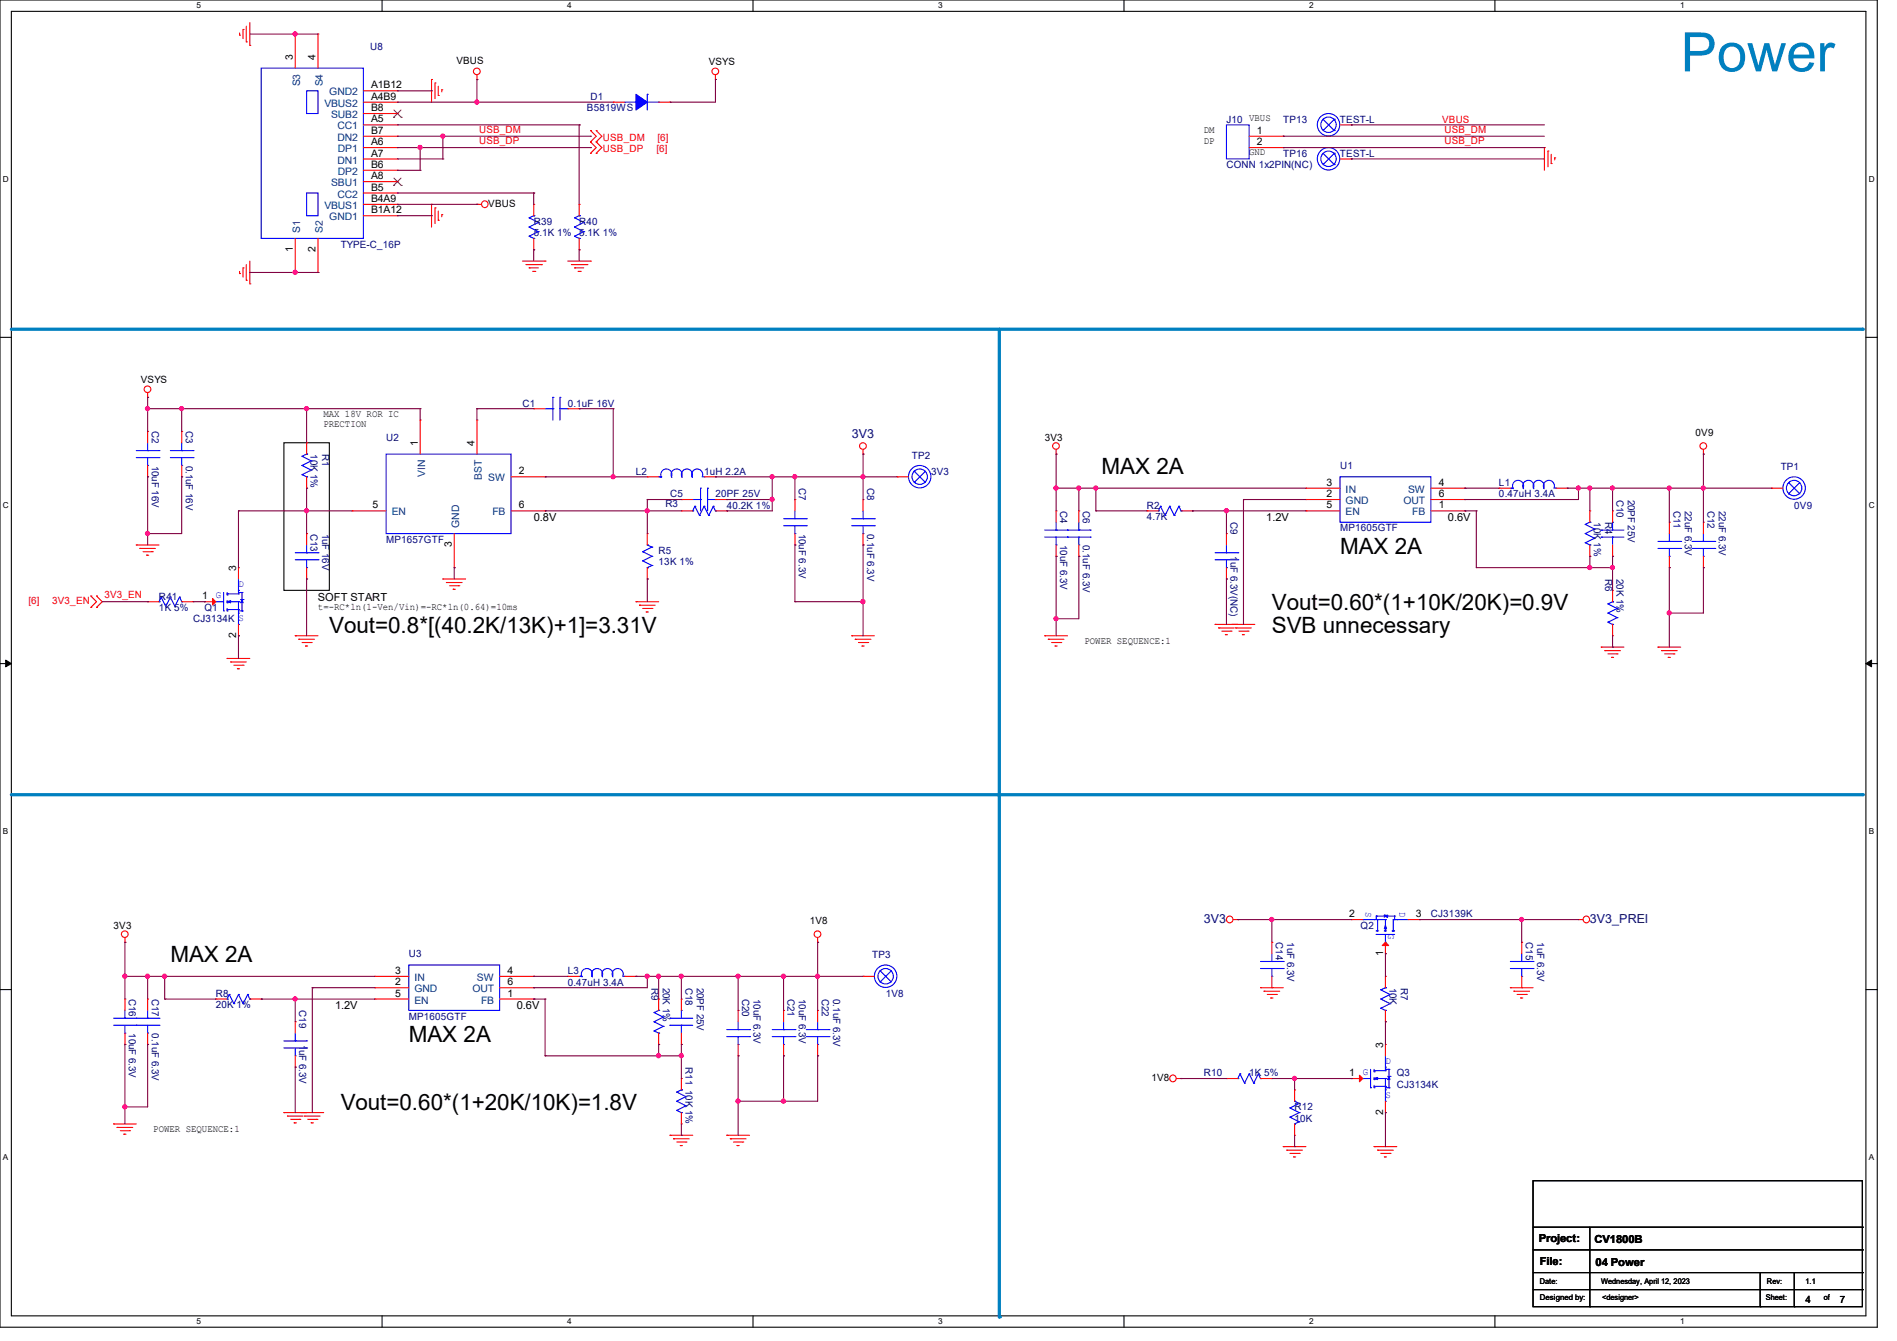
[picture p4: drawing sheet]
<svg xmlns="http://www.w3.org/2000/svg" width="297mm" height="210mm" viewBox="0 0 297 210" stroke-linecap="round" stroke-linejoin="round" font-family="sans-serif">
<path d="M0 0h293.9v207.9h-293.9zM1.8 1.8h290.3v204.3h-290.3z" fill="none" stroke="#000" stroke-width=".17"/>
<g fill="#fff">
<path d="M30.8 .2h.7v1.4h-.7z"/>
<path d="M30.8 206.2h.7v1.4h-.7z"/>
</g>
<path d="M59.8 0v1.8M59.8 206.1v1.8" fill="none" stroke="#000" stroke-width=".17"/>
<g fill="#fff">
<path d="M88.8 .2h.7v1.4h-.7z"/>
<path d="M88.8 206.2h.7v1.4h-.7z"/>
</g>
<path d="M117.9 0v1.8M117.9 206.1v1.8" fill="none" stroke="#000" stroke-width=".17"/>
<g fill="#fff">
<path d="M146.9 .2h.7v1.4h-.7z"/>
<path d="M146.9 206.2h.7v1.4h-.7z"/>
</g>
<path d="M176 0v1.8M176 206.1v1.8" fill="none" stroke="#000" stroke-width=".17"/>
<g fill="#fff">
<path d="M205 .2h.7v1.4h-.7z"/>
<path d="M205 206.2h.7v1.4h-.7z"/>
</g>
<path d="M234.1 0v1.8M234.1 206.1v1.8" fill="none" stroke="#000" stroke-width=".17"/>
<g fill="#fff">
<path d="M263.1 .2h.6v1.4h-.6z"/>
<path d="M263.1 206.2h.6v1.4h-.6z"/>
<path d="M.5 27.3h.9v1.4h-.9z"/>
<path d="M292.6 27.3h.9v1.4h-.9z"/>
<path d="M.5 78.4h.9v1.4h-.9z"/>
<path d="M292.6 78.4h.9v1.4h-.9z"/>
</g>
<path d="M0 52.8h1.8M292.1 52.8h1.8" fill="none" stroke="#000" stroke-width=".17"/>
<g fill="#fff">
<path d="M.5 129.5h.8v1.4h-.8z"/>
<path d="M292.6 129.5h.8v1.4h-.8z"/>
</g>
<path d="M0 103.9h1.8M292.1 103.9h1.8" fill="none" stroke="#000" stroke-width=".17"/>
<path d="M.9 103.4l.9 .5-.9 .5zM292.1 103.9l.9-.5v1z" fill="#000" stroke="#000" stroke-width=".16"/>
<g fill="#fff">
<path d="M.5 180.5h.8v1.4h-.8z"/>
<path d="M292.6 180.5h.8v1.4h-.8z"/>
</g>
<path d="M44.4 69.3h7.2v23.2h-7.2zM0 155h1.8M292.1 155h1.8" fill="none" stroke="#000" stroke-width=".17"/>
<path d="M1.8 51.6h289.8" fill="none" stroke="#0080c0" stroke-width=".51"/>
<circle cx="291.6" cy="51.6" r=".25" fill="#0080c0"/>
<path d="M1.8 124.5h289.8" fill="none" stroke="#0080c0" stroke-width=".51"/>
<circle cx="291.6" cy="124.5" r=".25" fill="#0080c0"/>
<path d="M156.5 51.6v154.6" fill="none" stroke="#0080c0" stroke-width=".51"/>
<circle cx="156.5" cy="206.2" r=".25" fill="#0080c0"/>
<g fill="none" stroke="#f00" stroke-width=".17">
<path d="M37.5 5.5h.1M37.5 5.2v.3M38.1 4.6h.1M38.1 4.6v1.5M38.6 6.6h.1M38.6 4.1v2.5M39.1 7.1h.1M39.1 3.6v3.5M46.2 5.3h.1M46.2 5.3v5.4M49.8 5.3h.1M49.8 5.3v5.4"/>
<path d="M56.9 19.6h5.3M56.9 17.8h5.3M56.9 16h5.3M56.9 14.2h5.3M62.2 19.6h.1M62.2 17.8h.1M62.2 16h.1M62.2 14.2h.1M67.6 12.4h.1M67.6 12.4v3.6M68.1 13h.1M68.1 13v2.5"/>
<path d="M68.6 14.9h.1M68.6 13.5v1.4M69.2 14.1h.1M69.2 14.1v.3M74.7 12.4h.1M74.7 11.7v.7M96 16h.1M96 16h1.8M103.1 16h1.8M104.9 16h.1M112 12.4h.1M112 11.7v.7"/>
<path d="M209.8 19.6h1.8M211.6 19.6h.1M46.2 37.3v5.4M49.8 37.3v5.4M56.9 32h5.3M56.9 33.8h5.3M56.9 30.2h5.3M56.9 28.4h5.3M56.9 26.7h5.3M56.9 24.9h5.3M56.9 23.1h5.3M56.9 21.3h5.3"/>
<path d="M62.2 33.8h.1M62.2 32h.1M62.2 30.2h.1M62.2 28.4h.1M62.2 26.7h.1M62.2 24.9h.1M62.2 23.1h.1M62.2 21.3h.1M67.6 32h.1M67.6 32v3.6M68.1 32.6h.1M68.1 32.6v2.4"/>
<path d="M68.6 34.5h.1M68.6 33.1v1.4M69.2 33.6h.1M69.2 33.6v.4M74.7 32h.1M74.7 32h.7M83.6 39.1h.1M83.6 32h.1M83.6 32v1.8M83.6 37.3v1.8M90.7 39.1h.1M90.7 32h.1"/>
<path d="M90.7 32v1.8M90.7 37.3v1.8M92.5 22.2h.1M92.5 24h.1M92.5 20.4h.1M92.5 22.2l.8 .9-.8 .9M92.5 20.4l.8 .9-.8 .9M93.3 22.2h.1M93.3 24h.1M93.3 20.4h.1M93.3 22.2l.9 .9-.9 .9M93.3 20.4l.9 .9-.9 .9"/>
<path d="M195.6 23.1h5.3M195.6 21.3h5.3M200.9 21.3h.1M200.9 23.1h.1M209.8 24.9h1.8M211.6 24.9h.1M241.8 23.1h.1M241.8 23.1v3.6M242.4 23.7h.1M242.4 23.7v2.4M242.9 25.6h.1M242.9 24.2v1.4"/>
<path d="M243.4 24.7h.1M243.4 24.7v.4M37.5 42.8h.1M37.5 42.5v.3M38.1 42h.1M38.1 42v1.4M38.6 43.9h.1M38.6 41.4v2.5M39.1 44.4h.1M39.1 40.9v3.5M46.2 42.7h.1M49.8 42.7h.1"/>
<path d="M81.8 40.9h3.5M82.3 41.4h2.5M82.8 42h.1M82.8 42h1.5M83.4 42.5h.3M83.7 42.5h.1M84.8 41.4h.1M85.3 40.9h.1M88.9 40.9h3.6M89.5 41.4h2.4M90 42h.1M90 42h1.4"/>
<path d="M90.5 42.5h.3M90.8 42.5h.1M91.9 41.4h.1M92.5 40.9h.1M23.1 62.2h.1M23.1 67.6h.1M23.1 74.7h.1M23.1 61.5v.7M23.1 67.6v1.7M23.1 72.9v1.8M28.4 67.6h.1M28.4 74.7h.1"/>
<path d="M28.4 67.6v1.7M28.4 72.9v1.8M48 76.5h.1M48 69.3h.1M48 69.3v1.8M48 74.7v1.8M65.8 65.8h.1M65.8 65.8v5.3M74.7 65.8h.1M74.7 65.8v5.3M80 74.7h5.3M83.6 64h.1"/>
<path d="M83.6 64h1.7M85.3 74.7h.1M88.9 64h1.8M90.7 64h.1M101.3 74.7h.1M101.3 74.7h1.8M106.7 78.2h.1M106.7 78.2h1.8M110.2 74.7h1.8M112 74.7h.1M112 78.2h1.8M113.8 78.2h.1"/>
<path d="M124.5 78.2h.1M124.5 78.2v1.8M135.1 71.1h.1M135.1 78.2h.1M135.1 70.4v.7M135.1 78.2v1.8M140.5 74.7h.1M140.5 74.7h1.7M165.4 71.1h.1M165.4 70.4v.7M204.5 76.5h.1M204.5 78.2h.1"/>
<path d="M204.5 76.5h5.3M204.5 78.2h5.3M224 76.5h5.4M224 78.2h5.4M229.4 76.5h.1M229.4 78.2h.1M234.7 76.5h.1M234.7 76.5h1.8M243.6 76.5h1.8M245.4 76.5h.1M266.7 71.1h.1M266.7 70.4v.7"/>
<path d="M277.4 76.5h.1M277.4 76.5h1.7M14.2 93.3h.1M14.2 95.1h.1M14.2 93.3l.9 .9-.9 .9M15.1 95.1h.1M15.1 93.3h.1M15.1 93.3l.9 .9-.9 .9M21.3 85.3h.1M21.3 85.3h3.6M21.9 85.9h.1M21.9 85.9h2.4"/>
<path d="M22.4 86.4h1.4M22.9 87h.1M22.9 87h.4M23.1 94.2h.1M23.1 94.2h1.8M23.8 86.4h.1M28.4 94.2h1.8M30.2 94.2h.1M32 94.2h.1M32 94.2h1.8M37.3 99.6h.1M37.3 88.9h.1"/>
<path d="M37.3 88.9v1.8M37.3 97.8v1.8M46.2 99.6h.1M46.2 99.6h3.6M48 83.6h.1M48 90.7h.1M48 83.6v1.7M48 88.9v1.8M55.1 80h.1M55.1 80h5.4M69.3 90.7h.1M69.3 90.7h3.6"/>
<path d="M69.9 91.2h.1M69.9 91.2h2.4M70.4 91.7h1.4M71 92.3h.1M71 92.3h.3M71.1 88.9h.1M71.1 83.6v5.3M71.8 91.7h.1M80 80h5.3M85.3 80h.1M99.6 94.2h.1M99.6 94.2h3.5"/>
<path d="M100.1 94.8h.1M100.1 94.8h2.5M100.6 95.3h1.5M101.2 95.8h.1M101.2 95.8h.3M101.3 83.6h.1M101.3 90.7h.1M101.3 83.6v1.7M101.3 88.9v1.8M102.1 95.3h.1M106.7 80h.1M106.7 80h1.8"/>
<path d="M112 80h1.8M113.8 80h.1M124.5 85.3h.1M124.5 83.6v1.7M133.3 99.6h.1M133.3 99.6h3.6M135.1 85.3h.1M135.1 83.6v1.7M163.6 99.6h.1M163.6 99.6h3.5M165.4 80h.1M165.4 87.1h.1"/>
<path d="M165.4 80v1.8M165.4 85.3v1.8M168.9 80h.1M168.9 87.1h.1M168.9 80v1.8M168.9 85.3v1.8M179.6 80h.1M179.6 80h1.8M184.9 80h1.8M186.7 80h.1M190.2 97.8h.1M190.2 97.8h6.3"/>
<path d="M190.8 98.3h.1M190.8 98.3h2.5M191.3 98.8h1.4M191.9 99.4h.1M191.9 99.4h.3M192 83.6h.1M192 90.7h.1M192 83.6v1.7M192 88.9v1.8M192.7 98.8h.1M192.9 97.8h.1M193.5 98.3h.1"/>
<path d="M193.5 98.3h2.4M194 98.8h1.4M194.5 99.4h.1M194.5 99.4h.4M195.4 98.8h.1M204.5 80h.1M204.5 80h5.3M224 80h5.4M229.4 80h.1M248.9 87.1h.1M248.9 80h.1M248.9 80v1.8"/>
<path d="M248.9 85.3v1.8M252.5 87.1h.1M252.5 80h.1M252.5 99.6h.1M252.5 92.5h.1M252.5 80v1.8M252.5 85.3v1.8M252.5 92.5v1.7M252.5 97.8v1.8M261.4 81.8h.1M261.4 88.9h.1M261.4 81.8v1.8"/>
<path d="M261.4 87.1v1.8M266.7 81.8h.1M266.7 88.9h.1M266.7 81.8v1.8M266.7 87.1v1.8M35.6 103.1h.1M35.6 103.1h3.5M36.1 103.7h.1M36.1 103.7h2.5M36.6 104.2h1.5M37.2 104.7h.1M37.2 104.7h.3"/>
<path d="M38.1 104.2h.1M46.8 100.1h.1M46.8 100.1h2.4M47.3 100.6h1.4M47.8 101.2h.1M47.8 101.2h.4M48.7 100.6h.1M133.9 100.1h.1M133.9 100.1h2.5M134.4 100.6h1.4M135 101.2h.1M135 101.2h.3"/>
<path d="M135.8 100.6h.1M164.1 100.1h.1M164.1 100.1h2.5M164.6 100.6h1.5M165.2 101.2h.1M165.2 101.2h.3M166.1 100.6h.1M250.7 101.3h.1M250.7 101.3h3.6M251.2 101.9h.1M251.2 101.9h2.5M251.8 102.4h1.4"/>
<path d="M252.3 103h.1M252.3 103h.3M253.2 102.4h.1M259.6 101.3h.1M259.6 101.3h3.5M260.1 101.9h.1M260.1 101.9h2.5M260.6 102.4h1.5M261.2 103h.1M261.2 103h.3M262.1 102.4h.1M19.6 147.6h.1"/>
<path d="M19.6 156.5h.1M19.6 146.9v.7M19.6 156.5v1.7M23.1 156.5h.1M23.1 156.5v1.7M33.8 156.5h.1M33.8 156.5h1.8M39.1 156.5h1.8M40.9 156.5h.1M58.7 156.5h.1M58.7 152.9h.1M58.7 154.7h.1"/>
<path d="M58.7 154.7h5.3M58.7 156.5h5.3M58.7 152.9h5.3M78.2 154.7h5.4M78.2 156.5h5.4M78.2 152.9h5.4M83.6 152.9h.1M83.6 156.5h.1M83.6 154.7h.1M88.9 152.9h.1M88.9 152.9h1.8M97.8 152.9h1.8"/>
<path d="M99.6 152.9h.1M103.1 156.5h.1M103.1 156.5v1.7M106.7 156.5h.1M106.7 156.5v1.7M115.6 158.2h.1M115.6 158.2v1.8M122.7 158.2h.1M122.7 158.2v1.8M128 147.6h.1M128 158.2h.1M128 146.9v.7"/>
<path d="M128 158.2v1.8M135.1 152.9h.1M135.1 152.9h1.8M193.1 144h.7M193.8 144h.1M197.4 154.7h.1M197.4 154.7h3.5M197.9 155.2h.1M197.9 155.2h2.5M198.4 155.7h1.5M199 156.3h.1M199 156.3h.3"/>
<path d="M199.1 147.6h.1M199.1 154.7h.1M199.1 147.6v1.8M199.1 152.9v1.8M199.9 155.7h.1M211.6 144h.1M211.6 144h1.8M216.9 149.4h.1M216.9 152.9h.1M216.9 147.6v1.8M216.9 152.9v1.8M216.9 158.2v1.8"/>
<path d="M220.5 144h1.7M222.2 144h.1M236.5 154.7h.1M236.5 154.7h3.5M237 155.2h.1M237 155.2h2.5M237.5 155.7h1.5M238.1 156.3h.1M238.1 156.3h.3M238.3 147.6h.1M238.3 154.7h.1M238.3 147.6v1.8"/>
<path d="M238.3 152.9v1.8M239 155.7h.1M247.1 144h.1M247.1 144h.8M17.8 176h.1M17.8 176h3.5M18.3 176.6h.1M18.3 176.6h2.5M18.8 177.1h1.5M19.4 177.6h.1M19.4 177.6h.3M19.6 163.6h.1"/>
<path d="M19.6 161.8v1.8M20.3 177.1h.1M23.1 163.6h.1M23.1 161.8v1.8M44.4 174.2h.1M44.4 174.2h6.3M45 174.8h.1M45 174.8h2.5M45.5 175.3h1.4M46.1 175.9h.1M46.1 175.9h.3M46.2 160h.1"/>
<path d="M46.2 167.1h.1M46.2 160v1.8M46.2 165.4v1.7M46.9 175.3h.1M47.1 174.2h.1M47.7 174.8h.1M47.7 174.8h2.4M48.2 175.3h1.4M48.7 175.9h.1M48.7 175.9h.4M49.6 175.3h.1M103.1 163.6h.1"/>
<path d="M103.1 161.8v1.8M104.9 177.8h.1M104.9 177.8h3.6M105.5 178.4h.1M105.5 178.4h2.4M106 178.9h1.4M106.5 179.4h.1M106.5 179.4h.3M106.7 176h.1M106.7 168.9h.1M106.7 163.6h.1M106.7 161.8v1.8"/>
<path d="M106.7 168.9v1.8M106.7 174.2v1.8M107.4 178.9h.1M113.8 177.8h.1M113.8 177.8h3.5M114.3 178.4h.1M114.3 178.4h2.5M114.9 178.9h1.4M115.4 179.4h.1M115.4 179.4h.3M115.6 165.4h.1M115.6 163.6v1.8"/>
<path d="M116.3 178.9h.1M122.7 165.4h.1M122.7 163.6v1.8M128 165.4h.1M128 163.6v1.8M184.2 168.9h.7M184.9 168.9h.1M192 168.9h.1M192 168.9h1.8M197.4 168.9h1.7M199.1 168.9h.1M200.9 179.6h.1"/>
<path d="M200.9 179.6h3.6M202.7 170.7h.1M202.7 177.8h.1M202.7 170.7v1.8M202.7 176v1.8M211.6 168.9h.1M211.6 168.9h1.8M215.1 179.6h.1M215.1 179.6h3.6M216.9 160h.1M216.9 174.2h.1M216.9 163.6h.1"/>
<path d="M216.9 163.6v1.8M216.9 172.5v1.7M201.5 180.1h.1M201.5 180.1h2.4M202 180.6h1.4M202.5 181.2h.1M202.5 181.2h.4M203.4 180.6h.1M215.7 180.1h.1M215.7 180.1h2.4M216.2 180.6h1.4M216.7 181.2h.1"/>
<path d="M216.7 181.2h.4M217.6 180.6h.1"/>
<circle cx="74.7" cy="11.2" r=".52"/>
<circle cx="112" cy="11.2" r=".52"/>
<circle cx="75.9" cy="32" r=".52"/>
<circle cx="23.1" cy="61" r=".52"/>
<circle cx="135.1" cy="69.9" r=".52"/>
<circle cx="165.3" cy="69.9" r=".52"/>
<circle cx="266.7" cy="69.9" r=".52"/>
<circle cx="19.5" cy="146.3" r=".52"/>
<circle cx="128" cy="146.3" r=".52"/>
<circle cx="192.5" cy="144" r=".52"/>
<circle cx="248.4" cy="144" r=".52"/>
<circle cx="183.6" cy="168.9" r=".52"/>
</g>
<g fill="none" stroke="#000" stroke-width=".17">
<path d="M240 184.9h51.6v19.7h-51.6zM240 192.2h51.6M240 195.7h51.6M240 199.3h51.6M248.9 192.2v12.4M275.6 199.3v5.3M280.9 199.3v5.3M291.6 192.2h.1M291.6 195.7h.1M291.6 199.3h.1M240 202h51.6M248.9 204.6h.1"/>
<path d="M275.6 204.6h.1M280.9 204.6h.1M291.6 202h.1"/>
</g>
<g fill="none" stroke="#00f" stroke-width=".17">
<path d="M40.9 10.7h16v26.6h-16zM48 14.2h1.8v3.6h-1.8zM97.8 16h1.8M99.6 16h.1M101.3 14.8h.1M101.3 14.8v2.4M101.3 16h1.8M103.1 16h.1M192 19.6h3.6v5.3h-3.6zM207.1 18.7l1.8 1.7M208.9 18.7h.1M208.9 18.7l-1.8 1.7"/>
<path d="M48 30.2h1.8v3.6h-1.8zM82.8 37h.1M82.8 35.6h.1M82.8 34.1h.1M82.8 37l.8 .3M82.8 35.6l1.5 .7M82.8 34.1l1.5 .7M83.6 33.8h.1M83.6 37.3h.1M83.6 33.8l-.8 .3M84.3 34.8h.1M84.3 36.3h.1"/>
<path d="M84.3 34.8l-1.5 .8M84.3 36.3l-1.5 .7M90 37h.1M90 35.6h.1M90 34.1h.1M90 37l.7 .3M90 35.6l1.4 .7M90 34.1l1.4 .7M90.7 33.8h.1M90.7 37.3h.1M90.7 33.8l-.7 .3M91.4 34.8h.1"/>
<path d="M91.4 36.3h.1M91.4 34.8l-1.4 .8M91.4 36.3l-1.4 .7M207.1 24l1.8 1.8M208.9 20.4h.1M208.9 24h.1M208.9 25.8h.1M208.9 24l-1.8 1.8M21.3 71.7h3.6M21.3 70.6h3.6M23.1 72.9h.1M23.1 70.6h.1"/>
<path d="M23.1 69.3v1.3M23.1 71.7v1.2M24.9 71.7h.1M24.9 70.6h.1M26.7 71.7h3.5M26.7 70.6h3.5M28.4 72.9h.1M28.4 70.6h.1M28.4 69.3v1.3M28.4 71.7v1.2M30.2 71.7h.1M30.2 70.6h.1"/>
<path d="M47.3 74.3h.1M47.3 72.9h.1M47.3 71.5h.1M47.3 74.3l.7 .4M47.3 72.9l1.4 .7M47.3 71.5l1.4 .7M48 71.1h.1M48 74.7h.1M48 71.1l-.7 .4M48.7 72.2h.1M48.7 73.6h.1M48.7 72.2l-1.4 .7"/>
<path d="M48.7 73.6l-1.4 .7M60.5 71.1h19.5v12.5h-19.5zM85.3 64h1.3M86.6 64h.1M86.6 62.2h.1M86.6 62.2v3.6M87.7 62.2h.1M87.7 64h1.2M87.7 62.2v3.6M88.9 64h.1M103.1 74.7h.4M103.3 74.7h.1"/>
<path d="M103.5 74.7h.1M105.1 74.7a.87 .87 0 0 0-.8-1.3 .87 .87 0 0 0-.7 1.4M106.7 74.7a.87 .87 0 0 0-.8-1.3 .87 .87 0 0 0-.7 1.4M108.3 74.7a.87 .87 0 0 0-.8-1.3 .87 .87 0 0 0-.7 1.4M108.5 78.2h1.2M108.8 79.3h.1M108.8 79.3l.7 1.4M108.8 79.3l-.3 .7M109.7 78.2h.1M109.7 76.5h.1M109.7 76.5v3.5M109.9 74.7a.87 .87 0 0 0-.8-1.3 .87 .87 0 0 0-.7 1.4"/>
<path d="M110.1 74.7h.1M110.2 79.3h.1M110.2 74.7h.1M110.2 79.3l.8 1.4M110.2 79.3l-.7 1.4M110.8 76.5h.1M110.8 78.2h1.2M110.8 76.5v3.5M111.7 79.3h.1M111.7 79.3l-.7 1.4M111.7 79.3l.3 .7M112 78.2h.1"/>
<path d="M143.1 73.8h.1M143.1 75.6h.1M143.1 73.8l1.8 1.8M144.9 73.8l-1.8 1.8M181.7 79.3h.1M181.7 79.3l.7 1.4M181.7 79.3l-.3 .7M183.1 79.3h.1M183.1 79.3l.8 1.4M183.1 79.3l-.7 1.4M184.6 79.3h.1M184.6 79.3l-.7 1.4"/>
<path d="M184.6 79.3l.3 .7M209.8 74.7h14.2v7.1h-14.2zM236.5 76.5h.3M236.6 76.5h.1M236.8 76.5h.1M238.5 76.5a.87 .87 0 0 0-.9-1.3 .87 .87 0 0 0-.7 1.3M240.1 76.5a.87 .87 0 0 0-.9-1.3 .87 .87 0 0 0-.7 1.3M241.7 76.5a.87 .87 0 0 0-.8-1.3 .87 .87 0 0 0-.7 1.3M243.3 76.5a.87 .87 0 0 0-.8-1.3 .87 .87 0 0 0-.7 1.3M243.4 76.5h.2M243.6 76.5h.1M280 75.6h.1"/>
<path d="M280 77.3h.1M280 75.6l1.8 1.7M281.8 75.6l-1.8 1.7M24.9 94.2h.1M25.2 93.5h.1M25.2 93.5l.8 1.5M25.2 93.5l-.3 .7M26 95h.1M26.7 93.5h.1M26.7 93.5l.7 1.5M26.7 93.5l-.7 1.5M27.4 95h.1"/>
<path d="M28.1 93.5h.1M28.1 93.5l-.7 1.5M28.1 93.5l.3 .7M28.4 94.2h.1M33.8 94.2h.1M33.8 94.2h1.2M35 95.7h.1M35 92.8v2.9M35.6 93h.1M35.6 94.4h.1M35.6 95.7h.1M35.6 93.2h.1"/>
<path d="M35.6 93h1.7M35.6 95.5h1.7M35.6 92.8v.4M35.6 94.1v.3M35.6 95.3v.4M36.1 94.2h1.2M37.3 93h.1M37.3 95.5h.1M37.3 96h.1M37.3 92.8h.1M37.3 94.2h.1M37.3 97.8h.1"/>
<path d="M37.3 92.5h.1M37.3 90.7v2.3M37.3 94.2v3.6M37.3 95.7h.6M37.3 92.8h.6M37.7 93.9h.4M37.9 95.7h.1M37.9 92.8h.1M37.9 92.8v1.1M37.9 94.4v1.3M38.1 93.9h.1M46.2 87.7h3.6"/>
<path d="M46.2 86.6h3.6M48 88.9h.1M48 86.6h.1M48 85.3v1.3M48 87.7v1.2M49.8 87.7h.1M49.8 86.6h.1M100.6 87.8h.1M100.6 86.4h.1M100.6 86.4l1.5 .7M100.6 87.8l1.5 .8M101.3 88.9h.1"/>
<path d="M101.3 85.3h.1M101.3 85.3l.8 .4M102.1 85.7h.1M102.1 87.1h.1M102.1 88.6h.1M102.1 87.1l-1.5 .7M102.1 85.7l-1.5 .7M102.1 88.6l-.8 .3M108.5 80h.1M109.5 80.7h.1M111 80.7h.1M112 80h.1"/>
<path d="M122.7 82.3h3.5M122.7 81.2h3.5M124.5 83.6h.1M124.5 81.2h.1M124.5 80v1.2M124.5 82.3v1.3M126.2 82.3h.1M126.2 81.2h.1M133.3 82.3h3.6M133.3 81.2h3.6M135.1 83.6h.1M135.1 81.2h.1"/>
<path d="M135.1 80v1.2M135.1 82.3v1.3M136.9 82.3h.1M136.9 81.2h.1M163.6 83h7.1M163.6 84.1h7.1M165.4 85.3h.1M165.4 83h.1M165.4 81.8v1.2M165.4 84.1v1.2M167.1 84.1h.1M167.1 83h.1"/>
<path d="M168.9 85.3h.1M168.9 83h.1M168.9 81.8v1.2M168.9 84.1v1.2M170.7 84.1h.1M170.7 83h.1M181.4 80h.1M182.4 80.7h.1M183.9 80.7h.1M184.9 80h.1M190.2 87.7h3.6M190.2 86.6h3.6"/>
<path d="M192 88.9h.1M192 86.6h.1M192 85.3v1.3M192 87.7v1.2M193.8 87.7h.1M193.8 86.6h.1M248.2 85h.1M248.2 83.6h.1M248.2 82.1h.1M248.2 85l.7 .3M248.2 83.6l1.4 .7M248.2 82.1l1.4 .7"/>
<path d="M248.9 81.8h.1M248.9 85.3h.1M248.9 81.8l-.7 .3M249.6 82.8h.1M249.6 84.3h.1M249.6 82.8l-1.4 .8M249.6 84.3l-1.4 .7M250.7 83h.1M250.7 84.1h.1M250.7 83h3.6M250.7 84.1h3.6M251.8 97.5h.1"/>
<path d="M251.8 96h.1M251.8 94.6h.1M251.8 97.5l.7 .3M251.8 96l1.4 .7M251.8 94.6l1.4 .7M252.5 81.8h.1M252.5 84.1h.1M252.5 94.2h.1M252.5 97.8h.1M252.5 81.8v1.2M252.5 84.1v1.2M252.5 94.2l-.7 .4"/>
<path d="M253.2 95.3h.1M253.2 96.7h.1M253.2 95.3l-1.4 .7M253.2 96.7l-1.4 .8M259.6 85.9h3.5M259.6 84.8h3.5M261.4 87.1h.1M261.4 84.8h.1M261.4 83.6v1.2M261.4 85.9v1.2M263.1 85.9h.1M263.1 84.8h.1"/>
<path d="M264.9 85.9h3.6M264.9 84.8h3.6M266.7 87.1h.1M266.7 84.8h.1M266.7 83.6v1.2M266.7 85.9v1.2M268.5 85.9h.1M268.5 84.8h.1M17.8 159.5h7.1M19.6 159.5h.1M19.6 158.2v1.3M21.3 159.5h.1"/>
<path d="M23.1 159.5h.1M23.1 158.2v1.3M24.9 159.5h.1M35.6 156.5h.1M35.9 155.7h.1M35.9 155.7l.7 1.5M35.9 155.7l-.3 .8M36.6 157.2h.1M37.3 155.7h.1M37.3 155.7l.8 1.5M37.3 155.7l-.7 1.5M38.1 157.2h.1"/>
<path d="M38.8 155.7h.1M38.8 155.7l-.7 1.5M38.8 155.7l.3 .8M39.1 156.5h.1M64 151.1h14.2v7.1h-14.2zM90.7 152.9h.3M90.8 152.9h.1M91 152.9h.1M92.7 152.9a.87 .87 0 0 0-.9-1.2 .87 .87 0 0 0-.7 1.3M94.3 152.9a.87 .87 0 0 0-.8-1.2 .87 .87 0 0 0-.7 1.3M95.9 152.9a.87 .87 0 0 0-.8-1.2 .87 .87 0 0 0-.7 1.3M97.5 152.9a.87 .87 0 0 0-.8-1.2 .87 .87 0 0 0-.7 1.3"/>
<path d="M97.6 152.9h.2M97.8 152.9h.1M102.4 158.6h.1M102.4 158.6l1.4 .7M103.1 158.2h.1M103.1 158.2l-.7 .4M103.8 159.3h.1M103.8 159.3l-1.4 .7M104.9 159.5h.1M104.9 159.5h3.6M106.7 158.2h.1M106.7 158.2v1.3"/>
<path d="M137.8 152h.1M137.8 153.8h.1M137.8 152l1.8 1.8M139.6 152l-1.8 1.8M197.4 151.7h3.5M197.4 150.6h3.5M199.1 152.9h.1M199.1 150.6h.1M199.1 149.4v1.2M199.1 151.7v1.2M200.9 151.7h.1M200.9 150.6h.1"/>
<path d="M213.4 144h.1M213.4 144h3.5M215.1 144h.1M215.5 143.5h.1M215.5 145.8h.1M215.5 146.3h.1M215.5 143.5v.5M215.5 143.5h1.2M215.5 145.8h.4M215.5 146.3h2.9M215.7 144h.1M215.7 144v1.8"/>
<path d="M216.2 157.9h.1M216.2 156.5h.1M216.2 155h.1M216.2 157.9l.7 .3M216.2 156.5l1.4 .7M216.2 155l1.4 .7M216.7 145.8h.1M216.7 143.3h.1M216.7 145.8h.4M216.7 143.3v.4M216.9 147.6h.1M216.9 144h.1"/>
<path d="M216.9 145.5h.1M216.9 154.7h.1M216.9 158.2h.1M216.9 144v.9M216.9 145.5v.3M216.9 146.3v1.3M216.9 154.7l-.7 .3M217.3 143.5h1.1M217.6 155.7h.1M217.6 157.2h.1M217.6 155.7l-1.4 .8M217.6 157.2l-1.4 .7"/>
<path d="M218 145.8h.1M218 145.8h.4M218.1 144h.1M218.1 145.8h.1M218.1 144h2.4M218.1 144v1.8M218.4 143.5h.1M218.4 144h.1M218.4 143.5v.5M218.7 144h.1M236.5 151.7h3.5M236.5 150.6h3.5"/>
<path d="M238.3 152.9h.1M238.3 150.6h.1M238.3 149.4v1.2M238.3 151.7v1.2M240 151.7h.1M240 150.6h.1M17.8 160.6h7.1M19.6 161.8h.1M19.6 160.6v1.2M21.3 160.6h.1M23.1 161.8h.1M23.1 160.6v1.2"/>
<path d="M24.9 160.6h.1M44.4 164.1h3.6M44.4 163h3.6M46.2 165.4h.1M46.2 163h.1M46.2 161.8v1.2M46.2 164.1v1.3M48 164.1h.1M48 163h.1M102.4 161.5h.1M102.4 160h.1M102.4 161.5l.7 .3"/>
<path d="M102.4 160l1.4 .7M103.1 161.8h.1M103.8 160.7h.1M103.8 160.7l-1.4 .8M104.9 160.6h.1M104.9 160.6h3.6M106 173.9h.1M106 172.5h.1M106 171h.1M106 173.9l.7 .3M106 172.5l1.4 .7M106 171l1.4 .7"/>
<path d="M106.7 170.7h.1M106.7 174.2h.1M106.7 160.6h.1M106.7 170.7l-.7 .3M106.7 160.6v1.2M107.4 171.7h.1M107.4 173.2h.1M107.4 171.7l-1.4 .8M107.4 173.2l-1.4 .7M113.8 162.3h3.5M113.8 161.2h3.5M115.6 163.6h.1"/>
<path d="M115.6 161.2h.1M115.6 160v1.2M115.6 162.3v1.3M117.3 162.3h.1M117.3 161.2h.1M120.9 162.3h3.6M120.9 161.2h3.6M122.7 163.6h.1M122.7 161.2h.1M122.7 160v1.2M122.7 162.3v1.3M124.5 162.3h.1"/>
<path d="M124.5 161.2h.1M126.2 162.3h3.6M126.2 161.2h3.6M128 163.6h.1M128 161.2h.1M128 160v1.2M128 162.3v1.3M129.8 162.3h.1M129.8 161.2h.1M193.8 168.9h.1M194.1 168.2h.1M194.1 168.2l.8 1.4"/>
<path d="M194.1 168.2l-.3 .7M194.9 169.6h.1M195.6 168.2h.1M195.6 168.2l.7 1.4M195.6 168.2l-.7 1.4M196.3 169.6h.1M197 168.2h.1M197 168.2l-.7 1.4M197 168.2l.4 .7M197.4 168.9h.1M202 175h.1M202 173.5h.1"/>
<path d="M202 173.5l1.4 .7M202 175l1.4 .7M202.7 176h.1M202.7 172.5h.1M202.7 172.5l.7 .3M203.4 172.8h.1M203.4 174.2h.1M203.4 175.7h.1M203.4 174.2l-1.4 .8M203.4 172.8l-1.4 .7M203.4 175.7l-.7 .3M213.4 168.9h.1"/>
<path d="M213.4 168.9h1.2M214.6 170.3h.1M214.6 167.5v2.8M215.1 167.7h.1M215.1 169.1h.1M215.1 170.3h.1M215.1 167.9h.1M215.1 167.7h1.8M215.1 170.1h1.8M215.1 167.5v.4M215.1 168.7v.4M215.1 170v.3"/>
<path d="M215.7 168.9h1.2M216.9 167.7h.1M216.9 170.1h.1M216.9 170.7h.1M216.9 167.5h.1M216.9 168.9h.1M216.9 172.5h.1M216.9 167.1h.1M216.9 165.4v2.3M216.9 168.9v3.6M216.9 170.3h.6M216.9 167.5h.6"/>
<path d="M217.3 168.6h.3M217.5 170.3h.1M217.5 167.5h.1M217.5 167.5v1.1M217.5 169.1v1.2M217.6 168.6h.1"/>
<circle cx="208" cy="19.5" r="1.76"/>
<circle cx="208" cy="19.5" r="1.21"/>
<circle cx="208" cy="24.9" r="1.76"/>
<circle cx="208" cy="24.9" r="1.21"/>
<circle cx="144" cy="74.7" r="1.76"/>
<circle cx="144" cy="74.7" r="1.21"/>
<circle cx="280.9" cy="76.4" r="1.76"/>
<circle cx="280.9" cy="76.4" r="1.21"/>
<circle cx="138.7" cy="152.9" r="1.76"/>
<circle cx="138.7" cy="152.9" r="1.21"/>
</g>
<g fill="#00f" stroke="#00f" stroke-width=".17">
<path d="M35.6 94.2l.5-.1v.3z"/>
<path d="M37.9 93.9l.2 .5h-.4z"/>
<path d="M215.1 168.9l.6-.2v.4z"/>
<path d="M217.5 168.6l.1 .5h-.3z"/>
<path d="M216.7 143.5l.6-.2v.4z" fill-rule="evenodd"/>
<path d="M216.9 144.9l.2 .6h-.4z" fill-rule="evenodd"/>
<path d="M99.6 14.8l1.7 1.2-1.7 1.2z" fill-rule="evenodd"/>
</g>
<g fill="#f00" stroke="#f00" stroke-width=".17">
<path d="M216.4 148.1l.5-.5 .5 .5z"/>
<path d="M33.3 93.7l.5 .5-.5 .5z"/>
<path d="M212.9 168.4l.5 .5-.5 .5z"/>
</g>
<path d="M61.6 18.4h.1M61.7 17.2l1.1 1.2M62.8 17.2l-1.2 1.2M62.8 18.4h.1M61.6 29h.1M61.7 27.9l1.1 1.1M62.8 27.9l-1.2 1.1M62.8 29h.1" fill="none" stroke="#804000" stroke-width=".16"/>
<g fill="none" stroke="#800040" stroke-width=".17">
<path d="M39.1 5.3h10.7M46.2 5.3h.1M62.2 16h33.8M62.2 19.6h28.5M62.2 14.2h5.4M67.6 14.2h.1M74.7 16h.1M74.7 12.4h.1M74.7 12.4v3.6M90.7 19.6h.1M90.7 19.6v12.4M104.9 16h.1"/>
<path d="M112 12.4h.1M112 12.4v3.6h-7.1M211.6 19.6h.1M211.6 19.6h30.2M62.2 21.3h30.3M62.2 24.9h7.1M62.2 23.1h30.3M62.2 26.7h3.6M62.2 33.8h5.4M62.2 32h12.5M62.2 30.2h21.4M65.8 23.1h.1"/>
<path d="M65.8 26.7h.1M65.8 23.1v3.6M67.6 33.8h.1M69.3 21.3h.1M69.3 24.9h.1M69.3 21.3v3.6M74.7 32h.1M83.6 30.2h.1M83.6 39.1h.1M83.6 30.2v1.8M83.6 39.1v1.8M90.7 39.1h.1"/>
<path d="M90.7 39.1v1.8M92.5 23.1h.1M92.5 21.3h.1M200.9 21.3h.1M200.9 23.1h.1M200.9 21.3h40.9M200.9 23.1h40.9M211.6 24.9h.1M211.6 24.9h30.2M39.1 42.7h.1M39.1 42.7h10.7M49.8 42.7h.1"/>
<path d="M23.1 62.2h.1M23.1 64h.1M23.1 74.7h.1M23.1 64h42.7M23.1 62.2v5.4M23.1 74.7v10.6M28.4 64h.1M28.4 74.7h.1M28.4 64v3.6M28.4 74.7v8.9h-5.3M48 76.5h.1M48 64h.1"/>
<path d="M48 64v5.3M48 76.5v7.1M65.8 64h.1M65.8 64v1.8M74.7 64h.1M74.7 64h8.9M74.7 64v1.8M85.3 74.7h.1M85.3 74.7h16M90.7 64h.1M90.7 64h5.3M96 74.7h.1"/>
<path d="M96 64h.1M96 64v10.7M101.3 78.2h.1M101.3 78.2h5.4M101.3 78.2v5.4M112 74.7h.1M112 74.7h28.5M113.8 78.2h.1M113.8 78.2h7.1M120.9 74.7h.1M120.9 78.2h.1M120.9 74.7v5.3h-7.1"/>
<path d="M124.5 74.7h.1M124.5 74.7v3.5M135.1 74.7h.1M135.1 71.1h.1M135.1 71.1v7.1M165.4 76.5h.1M165.4 71.1h.1M165.4 76.5h39.1M165.4 71.1v8.9M168.9 76.5h.1M168.9 76.5v3.5M171.6 76.5h.1"/>
<path d="M171.6 76.5v3.5M194.7 78.2h.1M194.7 78.2h9.8M194.7 78.2v19.6M229.4 76.5h.1M229.4 78.2h.1M229.4 76.5h5.3M245.4 76.5h.1M245.4 76.5h32M247.1 76.5h.1M247.1 76.5v1.7h-17.7M248.9 76.5h.1"/>
<path d="M248.9 76.5v3.5M252.5 76.5h.1M252.5 76.5v3.5M261.4 76.5h.1M261.4 76.5v5.3M266.7 76.5h.1M266.7 71.1h.1M266.7 71.1v10.7M16 94.2h7.1M23.1 83.6h.1M23.1 94.2h.1M30.2 94.2h1.8"/>
<path d="M32 94.2h.1M37.3 99.6h.1M37.3 80h.1M37.3 80h17.8M37.3 80v8.9M37.3 99.6v3.5M48 80h.1M48 90.7h.1M48 90.7v8.9M71.1 88.9h.1M71.1 88.9v1.8M85.3 80h.1"/>
<path d="M85.3 80h21.4M101.3 80h.1M101.3 90.7h.1M101.3 90.7v3.5M113.8 80h.1M124.5 94.2h.1M124.5 85.3h.1M124.5 94.2h10.6M124.5 85.3v8.9M135.1 94.2h.1M135.1 85.3h.1M135.1 85.3v14.3"/>
<path d="M165.4 87.1h.1M165.4 96.9h.1M165.4 87.1v12.5M168.9 87.1h.1M168.9 87.1v9.8h-3.5M171.6 80h.1M171.6 80h8M186.7 80h.1M186.7 80h17.8M192 80h.1M192 90.7h.1M192 80v3.6"/>
<path d="M192 90.7v7.1M229.4 80h.1M229.4 80h1.7M231.1 80h.1M231.1 80v8.9h21.4M248.9 88.9h.1M248.9 87.1h.1M248.9 87.1v1.8M252.5 88.9h.1M252.5 87.1h.1M252.5 87.1v5.4M252.5 99.6v1.7"/>
<path d="M261.4 88.9h.1M261.4 96h.1M261.4 88.9v12.4M266.7 88.9h.1M266.7 88.9v7.1h-5.3M252.5 101.3h.1M19.6 152.9h.1M19.6 147.6h.1M19.6 152.9h39.1M19.6 147.6v8.9M23.1 152.9h.1M23.1 152.9v3.6"/>
<path d="M25.8 152.9h.1M25.8 156.5h.1M25.8 156.5h8M25.8 152.9v3.6M40.9 156.5h.1M40.9 156.5h17.8M46.2 156.5h.1M46.2 156.5v3.5M48.9 154.7h.1M48.9 154.7h9.8M48.9 154.7v19.5M83.6 156.5h.1"/>
<path d="M83.6 152.9h.1M83.6 154.7h.1M83.6 152.9h5.3M83.6 156.5h1.7M85.3 156.5h.1M85.3 156.5v8.9M99.6 152.9h.1M99.6 152.9h35.5M101.3 152.9h.1M101.3 152.9v1.8h-17.7M103.1 152.9h.1M103.1 152.9v3.6"/>
<path d="M106.7 152.9h.1M106.7 152.9v3.6M115.6 152.9h.1M115.6 152.9v5.3M122.7 152.9h.1M122.7 152.9v5.3M128 152.9h.1M128 147.6h.1M128 147.6v10.6M193.8 144h.1M193.8 144h17.8M199.1 144h.1"/>
<path d="M199.1 144v3.6M216.9 149.4h.1M216.9 149.4v3.5M222.2 144h.1M222.2 144h24.9M238.3 144h.1M238.3 144v3.6M19.6 163.6h.1M19.6 173.4h.1M19.6 163.6v12.4M23.1 163.6h.1M23.1 163.6v9.8h-3.5"/>
<path d="M46.2 167.1h.1M46.2 167.1v7.1M85.3 165.4h.1M85.3 165.4h21.4M103.1 165.4h.1M103.1 163.6h.1M103.1 163.6v1.8M106.7 163.6h.1M106.7 165.4h.1M106.7 177.8h.1M106.7 163.6v5.3M106.7 176v1.8"/>
<path d="M115.6 165.4h.1M115.6 172.5h.1M115.6 165.4v12.4M122.7 165.4h.1M122.7 172.5h.1M122.7 165.4v7.1M128 165.4h.1M128 165.4v7.1h-12.4M184.9 168.9h.1M184.9 168.9h7.1M199.1 168.9h12.5M202.7 168.9h.1"/>
<path d="M202.7 179.6h.1M202.7 168.9v1.8M202.7 177.8v1.8M211.6 168.9h.1M216.9 160h.1M216.9 174.2h.1M216.9 160v3.6M216.9 174.2v5.4"/>
</g>
<g fill="#f0f" stroke="#f0f" stroke-width=".17">
<circle cx="247.1" cy="76.4" r=".32"/>
<circle cx="248.9" cy="76.4" r=".32"/>
<circle cx="261.3" cy="96" r=".32"/>
<circle cx="248.9" cy="88.9" r=".32"/>
<circle cx="168.9" cy="76.4" r=".32"/>
<circle cx="266.7" cy="76.4" r=".32"/>
<circle cx="252.5" cy="88.9" r=".32"/>
<circle cx="192" cy="80" r=".32"/>
<circle cx="171.6" cy="76.4" r=".32"/>
<circle cx="165.3" cy="76.4" r=".32"/>
<circle cx="165.3" cy="96.9" r=".32"/>
<circle cx="252.5" cy="76.4" r=".32"/>
<circle cx="261.3" cy="76.4" r=".32"/>
<circle cx="135.1" cy="94.2" r=".32"/>
<circle cx="135.1" cy="74.7" r=".32"/>
<circle cx="124.4" cy="74.7" r=".32"/>
<circle cx="120.9" cy="78.2" r=".32"/>
<circle cx="120.9" cy="74.7" r=".32"/>
<circle cx="96" cy="74.7" r=".32"/>
<circle cx="101.3" cy="80" r=".32"/>
<circle cx="48" cy="64" r=".32"/>
<circle cx="28.4" cy="64" r=".32"/>
<circle cx="23.1" cy="64" r=".32"/>
<circle cx="23.1" cy="83.5" r=".32"/>
<circle cx="48" cy="80" r=".32"/>
<circle cx="74.7" cy="16" r=".32"/>
<circle cx="101.3" cy="152.9" r=".32"/>
<circle cx="23.1" cy="152.9" r=".32"/>
<circle cx="19.5" cy="152.9" r=".32"/>
<circle cx="25.8" cy="152.9" r=".32"/>
<circle cx="115.5" cy="172.4" r=".32"/>
<circle cx="115.5" cy="152.9" r=".32"/>
<circle cx="103.1" cy="165.3" r=".32"/>
<circle cx="103.1" cy="152.9" r=".32"/>
<circle cx="46.2" cy="156.4" r=".32"/>
<circle cx="19.5" cy="173.3" r=".32"/>
<circle cx="106.7" cy="152.9" r=".32"/>
<circle cx="199.1" cy="144" r=".32"/>
<circle cx="238.2" cy="144" r=".32"/>
<circle cx="202.7" cy="168.9" r=".32"/>
<circle cx="122.7" cy="152.9" r=".32"/>
<circle cx="122.7" cy="172.4" r=".32"/>
<circle cx="128" cy="152.9" r=".32"/>
<circle cx="46.2" cy="5.3" r=".32"/>
<circle cx="46.2" cy="42.7" r=".32"/>
<circle cx="65.8" cy="23.1" r=".32"/>
<circle cx="69.3" cy="21.3" r=".32"/>
<circle cx="106.7" cy="165.3" r=".32"/>
</g>
<text font-size="8.5" fill="#0080c0" x="263.1" y="11.2">Power</text>
<g font-size="3.5">
<text x="172.5" y="74.3">MAX 2A</text>
<text x="209.8" y="86.7">MAX 2A</text>
<text x="199.1" y="95.6">Vout=0.60*(1+10K/20K)=0.9V</text>
<text x="51.6" y="99.1">Vout=0.8*[(40.2K/13K)+1]=3.31V</text>
<text x="199.1" y="99.1">SVB unnecessary</text>
<text x="26.7" y="150.7">MAX 2A</text>
<text x="64" y="163.2">MAX 2A</text>
<text x="53.3" y="173.8">Vout=0.60*(1+20K/10K)=1.8V</text>
</g>
<g font-size="1.9" fill="#000080">
<text x="133.3" y="68.6">3V3</text>
<text x="188.5" y="144.6">3V3</text>
<text x="248.9" y="144.6">3V3_PREI</text>
</g>
<g font-size="1.7">
<text x="83.6" y="81.6">0.8V</text>
<text x="198.2" y="81.6">1.2V</text>
<text x="226.7" y="81.6">0.6V</text>
<text x="49.8" y="94.1">SOFT START</text>
<text x="52.5" y="158.1">1.2V</text>
<text x="80.9" y="158.1">0.6V</text>
<text x="240.9" y="194.5">Project:</text>
<text x="249.6" y="194.7">CV1800B</text>
<text x="241.1" y="198.1">File:</text>
<text x="249.8" y="198.2">04 Power</text>
</g>
<g font-size="1.6">
<text x="45.8" y="9.4" transform="rotate(-90 45.8 9.4)">3</text>
<text x="49.4" y="9.4" transform="rotate(-90 49.4 9.4)">4</text>
<text x="71.5" y="10">VBUS</text>
<text x="111" y="10.2">VSYS</text>
<text x="58.1" y="17.4">B8</text>
<text x="58.1" y="15.6">A4B9</text>
<text x="58.1" y="13.8">A1B12</text>
<text x="58.1" y="22.7">A6</text>
<text x="58.1" y="21">B7</text>
<text x="58.1" y="19.2">A5</text>
<text x="188.5" y="22.6">DP</text>
<text x="188.5" y="20.8">DM</text>
<text x="196.8" y="21">1</text>
<text x="196.8" y="22.7">2</text>
<text x="58.1" y="29.8">B5</text>
<text x="58.1" y="28.1">A8</text>
<text x="58.1" y="26.3">B6</text>
<text x="58.1" y="24.5">A7</text>
<text x="195.6" y="24.3">GND</text>
<text x="58.1" y="33.4">B1A12</text>
<text x="58.1" y="31.6">B4A9</text>
<text x="76.5" y="32.4">VBUS</text>
<text x="45.8" y="39.5" transform="rotate(-90 45.8 39.5)">1</text>
<text x="49.4" y="39.5" transform="rotate(-90 49.4 39.5)">2</text>
<text x="22.1" y="59.9">VSYS</text>
<text x="50.6" y="65.2">MAX 18V ROR IC</text>
<text x="50.6" y="66.8">PRECTION</text>
<text x="65.4" y="69.9" transform="rotate(-90 65.4 69.9)">1</text>
<text x="74.3" y="69.9" transform="rotate(-90 74.3 69.9)">4</text>
<text x="163.6" y="69">3V3</text>
<text x="265.5" y="68.3">0V9</text>
<text x="81.2" y="74.3">2</text>
<text x="207.7" y="76.1">3</text>
<text x="207.7" y="77.9">2</text>
<text x="225.3" y="76.1">4</text>
<text x="225.3" y="77.9">6</text>
<text x="58.3" y="79.6">5</text>
<text x="81.2" y="79.6">6</text>
<text x="207.7" y="79.6">5</text>
<text x="225.3" y="79.6">1</text>
<text x="37" y="89.4" transform="rotate(-90 37 89.4)">3</text>
<text x="70.7" y="85.7" transform="rotate(-90 70.7 85.7)">3</text>
<text x="31.7" y="93.9">1</text>
<text x="49.8" y="95.5">t=-RC*ln(1-Ven/Vin)=-RC*ln(0.64)=10ms</text>
<text x="37" y="99.9" transform="rotate(-90 37 99.9)">2</text>
<text x="169.8" y="100.8">POWER SEQUENCE:1</text>
<text x="211.2" y="143.6">2</text>
<text x="221.7" y="143.6">3</text>
<text x="17.8" y="145.5">3V3</text>
<text x="126.8" y="144.7">1V8</text>
<text x="216.5" y="149.7" transform="rotate(-90 216.5 149.7)">1</text>
<text x="61.9" y="152.5">3</text>
<text x="61.9" y="154.3">2</text>
<text x="79.5" y="152.5">4</text>
<text x="79.5" y="154.3">6</text>
<text x="61.9" y="156.1">5</text>
<text x="79.5" y="156.1">1</text>
<text x="216.5" y="164.1" transform="rotate(-90 216.5 164.1)">3</text>
<text x="180.3" y="169.3">1V8</text>
<text x="211.2" y="168.5">1</text>
<text x="24" y="177.2">POWER SEQUENCE:1</text>
<text x="216.5" y="174.6" transform="rotate(-90 216.5 174.6)">2</text>
<text x="282.7" y="204.1">4</text>
<text x="288" y="204.1">7</text>
</g>
<g font-size="1.6" fill="#000080">
<text x="58" y="7.8">U8</text>
<text x="91.9" y="17.4">B5819WS</text>
<text x="92.5" y="15.7">D1</text>
<text x="192" y="19.2">J10 VBUS</text>
<text x="200.9" y="19.2">TP13</text>
<text x="209.8" y="19.2">TEST-L</text>
<text x="192" y="26.3">CONN 1x2PIN(NC)</text>
<text x="200.9" y="24.6">TP16</text>
<text x="209.8" y="24.6">TEST-L</text>
<text x="83.6" y="35.2">R39</text>
<text x="90.7" y="35.2">R40</text>
<text x="53.3" y="38.8">TYPE-C_16P</text>
<text x="83.6" y="37">5.1K 1%</text>
<text x="90.7" y="37">5.1K 1%</text>
<text x="81.8" y="63.7">C1</text>
<text x="88.9" y="63.7">0.1uF 16V</text>
<text x="23.7" y="67.6" transform="rotate(90 23.7 67.6)">C2</text>
<text x="29.1" y="67.6" transform="rotate(90 29.1 67.6)">C3</text>
<text x="48.6" y="71.1" transform="rotate(90 48.6 71.1)">10K 1%</text>
<text x="50.4" y="71.1" transform="rotate(90 50.4 71.1)">R1</text>
<text x="60.5" y="69">U2</text>
<text x="142.8" y="71.8">TP2</text>
<text x="23.7" y="72.9" transform="rotate(90 23.7 72.9)">10uF 16V</text>
<text x="29.1" y="72.9" transform="rotate(90 29.1 72.9)">0.1uF 16V</text>
<text x="99.6" y="74.3">L2</text>
<text x="104.9" y="77.9">C5</text>
<text x="110.2" y="74.3">1uH 2.2A</text>
<text x="112" y="77.9">20PF 25V</text>
<text x="125.1" y="76.5" transform="rotate(90 125.1 76.5)">C7</text>
<text x="135.8" y="76.5" transform="rotate(90 135.8 76.5)">C8</text>
<text x="145.8" y="74.3">3V3</text>
<text x="209.8" y="73.4">U1</text>
<text x="234.7" y="76.1">L1</text>
<text x="234.7" y="77.9">0.47uH 3.4A</text>
<text x="278.8" y="73.6">TP1</text>
<text x="48.6" y="83.6" transform="rotate(90 48.6 83.6)">C13</text>
<text x="50.4" y="83.6" transform="rotate(90 50.4 83.6)">1uF 16V</text>
<text x="104.2" y="79.3">R3</text>
<text x="113.8" y="79.7">40.2K 1%</text>
<text x="125.1" y="83.6" transform="rotate(90 125.1 83.6)">10uF 6.3V</text>
<text x="135.8" y="83.6" transform="rotate(90 135.8 83.6)">0.1uF 6.3V</text>
<text x="166" y="80" transform="rotate(90 166 80)">C4</text>
<text x="169.5" y="80" transform="rotate(90 169.5 80)">C6</text>
<text x="179.6" y="79.7">R2</text>
<text x="179.6" y="81.4">4.7K</text>
<text x="192.7" y="81.8" transform="rotate(90 192.7 81.8)">C9</text>
<text x="209.8" y="83.2">MP1605GTF</text>
<text x="249.5" y="81.8" transform="rotate(90 249.5 81.8)">10K 1%</text>
<text x="251.3" y="81.8" transform="rotate(90 251.3 81.8)">R4</text>
<text x="253.1" y="78.2" transform="rotate(90 253.1 78.2)">C10</text>
<text x="254.9" y="78.2" transform="rotate(90 254.9 78.2)">20PF 25V</text>
<text x="262" y="80" transform="rotate(90 262 80)">C11</text>
<text x="263.8" y="80" transform="rotate(90 263.8 80)">22uF 6.3V</text>
<text x="267.3" y="80" transform="rotate(90 267.3 80)">C12</text>
<text x="269.1" y="80" transform="rotate(90 269.1 80)">22uF 6.3V</text>
<text x="280.9" y="79.7">0V9</text>
<text x="60.5" y="85">MP1657GTF</text>
<text x="103.1" y="86.8">R5</text>
<text x="103.1" y="88.6">13K 1%</text>
<text x="166" y="85.3" transform="rotate(90 166 85.3)">10uF 6.3V</text>
<text x="169.5" y="85.3" transform="rotate(90 169.5 85.3)">0.1uF 6.3V</text>
<text x="192.7" y="87.1" transform="rotate(90 192.7 87.1)">1uF 6.3V(NC)</text>
<text x="24.9" y="93.9">R41</text>
<text x="24.9" y="95.7">1K 5%</text>
<text x="32" y="95.7">Q1</text>
<text x="251.3" y="90.7" transform="rotate(90 251.3 90.7)">R6</text>
<text x="253.1" y="90.7" transform="rotate(90 253.1 90.7)">20K 1%</text>
<text x="30.2" y="97.4">CJ3134K S</text>
<text x="224" y="143.7">CJ3139K</text>
<text x="64" y="149.9">U3</text>
<text x="199.8" y="147.6" transform="rotate(90 199.8 147.6)">C14</text>
<text x="201.5" y="147.6" transform="rotate(90 201.5 147.6)">1uF 6.3V</text>
<text x="213" y="145.5">Q2</text>
<text x="238.9" y="147.6" transform="rotate(90 238.9 147.6)">C15</text>
<text x="240.7" y="147.6" transform="rotate(90 240.7 147.6)">1uF 6.3V</text>
<text x="88.9" y="152.6">L3</text>
<text x="88.9" y="154.3">0.47uH 3.4A</text>
<text x="102" y="154.7" transform="rotate(90 102 154.7)">R9</text>
<text x="103.8" y="154.7" transform="rotate(90 103.8 154.7)">20K 1%</text>
<text x="107.3" y="154.7" transform="rotate(90 107.3 154.7)">C18</text>
<text x="109.1" y="154.7" transform="rotate(90 109.1 154.7)">20PF 25V</text>
<text x="136.6" y="150.1">TP3</text>
<text x="217.5" y="154.7" transform="rotate(90 217.5 154.7)">10K</text>
<text x="219.3" y="154.7" transform="rotate(90 219.3 154.7)">R7</text>
<text x="20.2" y="156.5" transform="rotate(90 20.2 156.5)">C16</text>
<text x="20.2" y="161.8" transform="rotate(90 20.2 161.8)">10uF 6.3V</text>
<text x="23.7" y="156.5" transform="rotate(90 23.7 156.5)">C17</text>
<text x="23.7" y="161.8" transform="rotate(90 23.7 161.8)">0.1uF 6.3V</text>
<text x="33.8" y="156.1">R8</text>
<text x="33.8" y="157.9">20K 1%</text>
<text x="46.9" y="158.2" transform="rotate(90 46.9 158.2)">C19</text>
<text x="64" y="159.7">MP1605GTF</text>
<text x="116.2" y="156.5" transform="rotate(90 116.2 156.5)">C20</text>
<text x="118" y="156.5" transform="rotate(90 118 156.5)">10uF 6.3V</text>
<text x="123.3" y="156.5" transform="rotate(90 123.3 156.5)">C21</text>
<text x="125.1" y="156.5" transform="rotate(90 125.1 156.5)">10uF 6.3V</text>
<text x="128.6" y="156.5" transform="rotate(90 128.6 156.5)">C22</text>
<text x="130.4" y="156.5" transform="rotate(90 130.4 156.5)">0.1uF 6.3V</text>
<text x="138.7" y="156.1">1V8</text>
<text x="46.9" y="163.6" transform="rotate(90 46.9 163.6)">1uF 6.3V</text>
<text x="107.3" y="167.1" transform="rotate(90 107.3 167.1)">R11 10K 1%</text>
<text x="188.5" y="168.6">R10</text>
<text x="195.6" y="168.6">1K 5%</text>
<text x="202.7" y="173.9">R12</text>
<text x="218.7" y="168.6">Q3</text>
<text x="218.7" y="170.3">CJ3134K</text>
<text x="202.7" y="175.7">10K</text>
</g>
<g font-size="1.6" fill="#004080">
<text x="47" y="13.5" transform="rotate(-90 47 13.5)">S3</text>
<text x="50.5" y="13.5" transform="rotate(-90 50.5 13.5)">S4</text>
<text x="50.8" y="16.7">VBUS2</text>
<text x="51.6" y="14.9">GND2</text>
<text x="51.9" y="18.5">SUB2</text>
<text x="52.8" y="22.1">DN2</text>
<text x="52.8" y="20.3">CC1</text>
<text x="52.9" y="23.8">DP1</text>
<text x="51.9" y="29.2">SBU1</text>
<text x="52.8" y="25.6">DN1</text>
<text x="52.9" y="27.4">DP2</text>
<text x="50.8" y="32.7">VBUS1</text>
<text x="51.6" y="34.5">GND1</text>
<text x="52.8" y="30.9">CC2</text>
<text x="47" y="36.4" transform="rotate(-90 47 36.4)">S1</text>
<text x="50.5" y="36.4" transform="rotate(-90 50.5 36.4)">S2</text>
<text x="66.5" y="74.8" transform="rotate(-90 66.5 74.8)">VIN</text>
<text x="75.4" y="75.2" transform="rotate(-90 75.4 75.2)">BST</text>
<text x="76.5" y="75.4">SW</text>
<text x="210.7" y="77.2">IN</text>
<text x="220.5" y="77.2">SW</text>
<text x="61.3" y="80.7">EN</text>
<text x="71.9" y="82.7" transform="rotate(-90 71.9 82.7)">GND</text>
<text x="77.1" y="80.7">FB</text>
<text x="210.7" y="80.7">EN</text>
<text x="210.7" y="79">GND</text>
<text x="219.7" y="79">OUT</text>
<text x="221.1" y="80.7">FB</text>
<text x="64.9" y="153.6">IN</text>
<text x="64.9" y="155.4">GND</text>
<text x="74" y="155.4">OUT</text>
<text x="74.7" y="153.6">SW</text>
<text x="64.9" y="157.2">EN</text>
<text x="75.3" y="157.2">FB</text>
</g>
<g font-size="1.6" fill="#f00">
<text x="75" y="22.6">USB_DP</text>
<text x="75" y="20.8">USB_DM</text>
<text x="94.4" y="23.8">USB_DP</text>
<text x="94.4" y="22.1">USB_DM</text>
<text x="102.8" y="23.8">[6]</text>
<text x="102.9" y="22.1">[6]</text>
<text x="225.8" y="19.2">VBUS</text>
<text x="226.1" y="20.8">USB_DM</text>
<text x="226.1" y="22.6">USB_DP</text>
<text x="4.4" y="94.6">[6]</text>
<text x="8.2" y="94.6">3V3_EN</text>
<text x="16.3" y="93.7">3V3_EN</text>
</g>
<g font-size="1.6" fill="#00f">
<text x="33.8" y="93.7">G</text>
<text x="37.3" y="91.9">D</text>
<text x="213.8" y="142.8" transform="rotate(90 213.8 142.8)">S</text>
<text x="219.1" y="142.8" transform="rotate(90 219.1 142.8)">D</text>
<text x="217.3" y="146.3" transform="rotate(90 217.3 146.3)">G</text>
<text x="216.9" y="166.6">D</text>
<text x="213.4" y="168.4">G</text>
<text x="216.9" y="171.9">S</text>
</g>
<g font-size="1.3">
<text x="30.8" y="1.3">5</text>
<text x="88.8" y="1.3">4</text>
<text x="146.9" y="1.3">3</text>
<text x="205" y="1.3">2</text>
<text x="263.1" y="1.3">1</text>
<text x=".5" y="28.4">D</text>
<text x="292.6" y="28.4">D</text>
<text x=".5" y="79.5">C</text>
<text x="292.6" y="79.5">C</text>
<text x=".5" y="130.6">B</text>
<text x="292.6" y="130.6">B</text>
<text x=".5" y="181.7">A</text>
<text x="292.6" y="181.7">A</text>
<text x="30.8" y="207.4">5</text>
<text x="88.8" y="207.4">4</text>
<text x="146.9" y="207.4">3</text>
<text x="205" y="207.4">2</text>
<text x="263.1" y="207.4">1</text>
</g>
<g font-size="1.2">
<text x="241.1" y="201.2">Date:</text>
<text x="241.1" y="203.7">Designed by:</text>
<text x="250.7" y="201.2">Wednesday, April 12, 2023</text>
<text x="250.9" y="203.7">&lt;designer&gt;</text>
<text x="276.5" y="203.7">Sheet:</text>
<text x="276.6" y="201.2">Rev:</text>
<text x="282.7" y="201.2">1.1</text>
<text x="285.5" y="203.7">of</text>
</g>
</svg>
